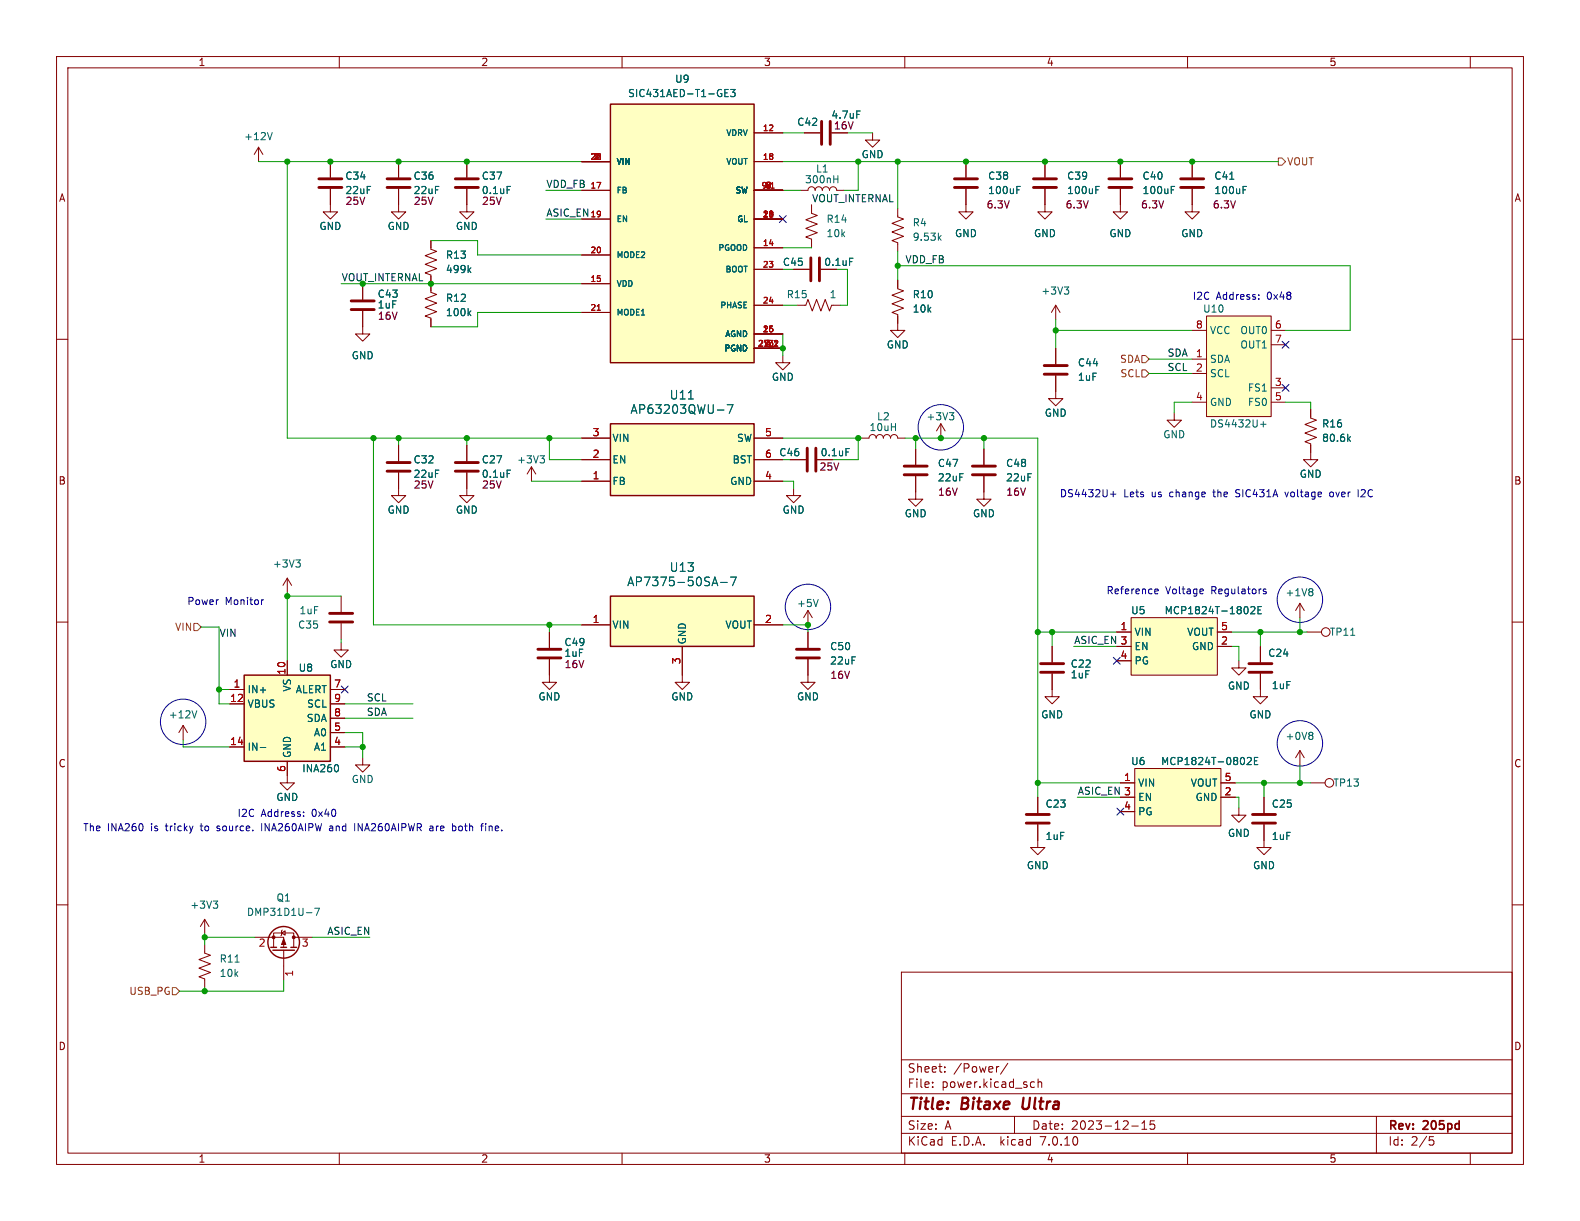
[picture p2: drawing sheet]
<svg xmlns="http://www.w3.org/2000/svg" width="279mm" height="216mm" viewBox="0 0 279 216" stroke-linecap="round" stroke-linejoin="round" font-family="sans-serif">
<g fill="none" stroke="#840000" stroke-width=".18">
<path d="M10 10h259.4v195.9h-259.4zM12 12h255.4v191.9h-255.4zM60 10v2M110 10v2M160 10v2M210 10v2M260 10v2M45.7 26l-.7 1.3M45.7 26v2.6M45.7 26l.8 1.3M58.4 33.4v4.1h1.3l-1.3 1.2-1.3-1.2h1.3M58.4 28.6v2.8"/>
<path d="M70.5 33.4v4.1h1.3l-1.3 1.2-1.3-1.2h1.3M70.5 28.6v2.8M82.5 33.4v4.1h1.3l-1.3 1.2-1.2-1.2h1.2M82.5 28.6v2.8M102.9 33.7h5M102.9 28.6h5M102.9 38.7h5M133.3 33.7h5.1M133.3 28.6h5.1M133.3 38.7h5.1M133.3 23.5h5.1M141.6 33.7h1.3a.64 .64 0 0 1 .6-.7 .64 .64 0 0 1 .6 .7 .64 .64 0 0 1 .7-.7 .64 .64 0 0 1 .6 .7 .64 .64 0 0 1 .6-.7 .64 .64 0 0 1 .7 .7 .64 .64 0 0 1 .6-.7 .64 .64 0 0 1 .7 .7h1.2"/>
<path d="M142.2 23.5h2.8M143.5 36.2v1.5l1 .4-2 .8 2 .7-2 .8 2 .7-2 .8 1 .4v1.5M154.3 23.5v1.3h1.3l-1.3 1.2-1.3-1.2h1.3M158.7 36.8v1.6l1.1 .3-2.1 .8 2.1 .8-2.1 .7 2.1 .8-2.1 .7 1 .4v1.6M170.8 33.4v4.1h1.3l-1.3 1.2-1.3-1.2h1.3M170.8 28.6v2.8M184.8 33.4v4.1h1.3l-1.3 1.2-1.3-1.2h1.3M184.8 28.6v2.8M198.1 33.4v4.1h1.3l-1.3 1.2-1.3-1.2h1.3M198.1 28.6v2.8M210.8 33.4v4.1h1.3l-1.3 1.2-1.3-1.2h1.3M210.8 28.6v2.8"/>
<path d="M10 60h2M64.1 55v4.1h1.3l-1.3 1.2-1.2-1.2h1.2M64.1 50.2v2.8M76.2 42.5v1.6l1 .4-2 .7 2 .8-2 .7 2 .8-2 .8 1 .3v3.1l1 .4-2 .7 2 .8-2 .8 2 .7-2 .8 1 .4v1.5M102.9 45.1h5M102.9 55.2h5M102.9 50.2h5M133.3 47.6h5.1M133.3 54h5.1M133.3 43.8h5.1M133.3 59.1h5.1M140.3 47.6h2.8"/>
<path d="M141 54h1.5l.4-1 .7 2 .8-2 .8 2 .7-2 .8 2 .4-1h1.5M158.7 49.5v1.6l1.1 .3-2.1 .8 2.1 .8-2.1 .7 2.1 .8-2.1 .7 1 .4v2.8h1.3l-1.3 1.3-1.2-1.3h1.2M186.7 54l-.8 1.2M186.7 54v2.5M186.7 54l.8 1.2M210.8 58.4h2.6M213.4 55.9h11.4v17.8h-11.4zM224.8 58.4h2.5M267.4 60h2M70.5 78.7v2.8M82.5 78.7v2.8M102.9 77.5h5"/>
<path d="M133.3 77.5h5.1M133.3 61.6h5.1M138.4 62.9v1.2h1.3l-1.3 1.3-1.2-1.3h1.2M152.4 77.5h1.3a.64 .64 0 0 1 .6-.7 .64 .64 0 0 1 .6 .7 .64 .64 0 0 1 .7-.7 .64 .64 0 0 1 .6 .7 .64 .64 0 0 1 .6-.7 .64 .64 0 0 1 .7 .7 .64 .64 0 0 1 .6-.7 .64 .64 0 0 1 .6 .7h1.3M161.9 79.4v2.8M166.4 74.9l-.8 1.3M166.4 74.9v2.6M166.4 74.9l.7 1.3M174 79.4v2.8M186.7 66.4v4.1h1.3l-1.3 1.3-1.3-1.3h1.3M186.7 61.6v2.8M207.6 73v1.3h1.3l-1.3 1.3-1.2-1.3h1.2"/>
<path d="M210.8 63.5h2.6M210.8 66h2.6M210.8 71.1h2.6M224.8 68.6h2.5M224.8 71.1h2.5M224.8 61h2.5M231.8 72.4v1.5l1 .4-2 .8 2 .7-2 .8 2 .7-2 .8 1 .4v2.8h1.2l-1.2 1.3-1.3-1.3h1.3M70.5 83.6v4h1.3l-1.3 1.3-1.3-1.3h1.3M82.5 83.6v4h1.3l-1.3 1.3-1.2-1.3h1.2M94 82.6l-.8 1.2M94 82.6v2.5M94 82.6l.7 1.2"/>
<path d="M102.9 85.1h5M102.9 81.3h5M133.3 85.1h5.1M133.3 81.3h5.1M139.7 81.3h2.8M140.3 86.4v1.2h1.3l-1.3 1.3-1.2-1.3h1.2M161.9 84.2v4.1h1.3l-1.3 1.2-1.2-1.2h1.2M174 84.2v4.1h1.3l-1.3 1.2-1.3-1.2h1.3M10 110h2M50.8 102.2l-.8 1.3M50.8 102.2v2.6M50.8 116.8v2.6"/>
<path d="M50.8 102.2l.8 1.3M60.3 113.7v1.2h1.3l-1.3 1.3-1.2-1.3h1.2M60.3 105.4v2.8M60.3 110.2v2.8M97.2 116.6v4.1h1.2l-1.2 1.2-1.3-1.2h1.3M97.2 111.8v2.8M102.9 110.5h5M120.6 114.3v6.4h1.3l-1.3 1.2-1.2-1.2h1.2M133.3 110.5h5.1M142.9 116.6v4.1h1.2l-1.2 1.2-1.3-1.2h1.3M142.9 108v2.5M142.9 111.8v2.8"/>
<path d="M142.9 108l-.8 1.2M142.9 108l.7 1.2M186.1 119.1v4.1h-1.3l1.3 1.3 1.2-1.3h-1.2M186.1 114.3v2.8M197.5 111.8h2.5M197.5 114.3h2.5M197.5 116.8h2.5M200 109.2h15.3v10.2h-15.3zM215.3 111.8h2.5M215.3 114.3h2.5M219.1 116.8v1.3h-1.3l1.3 1.3 1.2-1.3h-1.2M222.9 119.1v4.1h-1.3l1.3 1.3 1.3-1.3h-1.3"/>
<path d="M222.9 114.3v2.8M229.9 106.7l-.8 1.3M229.9 106.7v2.5M229.9 106.7l.7 1.3M231.1 111.8h2.6M267.4 110h2M32.4 128.3l-.8 1.2M32.4 128.3v2.5M32.4 128.3l.7 1.2M40.6 121.9h2.6M40.6 124.5h2.6M40.6 132.1h2.6"/>
<path d="M50.8 134.6v3.8h1.3l-1.3 1.3-1.3-1.3h1.3M58.4 121.9h2.6M58.4 124.5h2.6M58.4 132.1h2.6M58.4 129.5h2.6M58.4 127h2.6M64.1 134v1.3h1.3l-1.3 1.2-1.2-1.2h1.2M198.1 138.4h2.6M200.7 135.9h15.2v10.2h-15.2zM215.9 138.4h2.5M229.9 132.7v2.6M229.9 132.7l-.8 1.3"/>
<path d="M229.9 132.7l.7 1.3M231.8 138.4h2.5M10 160h2M183.5 145.8v4.1h-1.3l1.3 1.2 1.3-1.2h-1.3M183.5 141v2.8M198.1 141h2.6M198.1 143.5h2.6M215.9 141h2.5M219.1 142.9v1.2h-1.3l1.3 1.3 1.2-1.3h-1.2M223.5 145.8v4.1h-1.3l1.3 1.2 1.3-1.2h-1.3M223.5 141v2.8M267.4 160h2"/>
<path d="M36.2 167v1.5l1 .4-2 .8 2 .7-2 .8 2 .8-2 .7 1 .4v1.5M36.2 162.6l-.8 1.2M36.2 162.6v2.5M36.2 162.6l.8 1.2M45.1 165.7h5.1v1.8M48.4 167.5v-2.5h3.5v2.5M49.8 165l.6-.4v.8zM49.9 164.5l-.1 .1v.8l-.1 .1M50.2 168v5.4M51.9 165.7h3.3M159.4 171.9h108v32h-108zM159.4 197.4h108"/>
<path d="M159.4 193.4h108M159.4 187.4h108M164.9 192.1v.2M164.9 191.4v.1M167.1 189.4v.2M167.1 188.7v.1M176.6 188.6l-.2 .1M178.2 188l-1.3 1.9M179.4 197.4v3M182.5 191.3l.4 .1M182.9 192.2l-.4 .1M183.6 191.4l.2-.1 .3 .1 .1 .9"/>
<path d="M183.6 190.8v1.5M200.1 199.1h1.2M201.9 199.7h.9M201.9 198.6l.5-.4v1.5M204.1 198.2h-.7v.7l.2-.1h.5l.1 .2-.1 .5-.2 .2-.5-.2M243.4 197.4v6.5M60 203.9v2M110 203.9v2M159.4 200.4h108M160 203.9v2M210 203.9v2M252.9 201.6h.4l.3 .2-.2 .6-.5 .1"/>
<path d="M260 203.9v2"/>
<circle cx="234.4" cy="111.8" r=".76"/>
<circle cx="235.1" cy="138.4" r=".76"/>
</g>
<path d="M181 194.1l-.2 1.6 .3 .4" fill="none" stroke="#840000" stroke-width=".4"/>
<g fill="none" stroke="#840000" stroke-width=".51">
<path d="M56.4 33.1h4.1M56.4 31.6h4.1M68.5 33.1h4M68.5 31.6h4M80.5 33.1h4.1M80.5 31.6h4.1M145.3 21.5v4M146.8 21.5v4M168.8 33.1h4M168.8 31.6h4M182.8 33.1h4M182.8 31.6h4"/>
<path d="M196.1 33.1h4.1M196.1 31.6h4.1M208.8 33.1h4.1M208.8 31.6h4.1M62.1 54.7h4.1M62.1 53.2h4.1M143.4 45.6v4.1M144.9 45.6v4.1M142.7 79.2v4.1M144.3 79.2v4.1M184.7 66.2h4M184.7 64.6h4"/>
<path d="M68.5 83.3h4M68.5 81.8h4M80.5 83.3h4.1M80.5 81.8h4.1M159.9 83.9h4.1M159.9 82.4h4.1M172 83.9h4M172 82.4h4M58.3 108.5h4.1M58.3 110h4.1M95.1 116.3h4.1M95.1 114.8h4.1"/>
<path d="M140.8 116.3h4.1M140.8 114.8h4.1M184 118.9h4.1M184 117.3h4.1M220.9 118.9h4M220.9 117.3h4M181.5 145.5h4M181.5 144h4M221.5 145.5h4.1M221.5 144h4.1"/>
</g>
<g fill="none" stroke="#840000" stroke-width=".25">
<path d="M107.9 18.4h25.4v45.7h-25.4zM107.9 74.9h25.4v12.7h-25.4zM43.2 119.4h15.2v15.2h-15.2zM107.9 105.4h25.4v8.9h-25.4zM47.9 167.5h1M48.3 168h3.8M49.7 167.5h1M51.4 167.5h1.1"/>
<circle cx="50.2" cy="166.6" r="2.79"/>
</g>
<g fill="#840000" stroke="#840000" stroke-width=".18">
<path d="M50.2 166l.3 1h-.7z"/>
<circle cx="48.4" cy="165.7" r=".25"/>
<circle cx="51.9" cy="165.7" r=".25"/>
</g>
<g fill="none" stroke="#006464" stroke-width=".18">
<path d="M128.2 16.4h.4M128.8 15.8h-.6v1.3h.6M129.2 15.8h.8l-.4 .5 .3 .1v.6l-.1 .1-.6-.1M151.5 19.6h.6M48.1 23.4l-.4 1.3M89.7 33h.6M147.4 31.7h.8M148.2 31.1v1.2M179.8 33.6h.4M179.8 33h.6M193.8 33.6h.4M193.8 33h.6"/>
<path d="M207.1 33.6h.4M207.1 33h.6M217.5 31.7h.7M219.8 33.6h.4M219.8 33h.6M82.9 47.7l.4 .5M82.9 55.3l.4 .5M83.3 47.4l-.5 .4M83.3 55l-.5 .5M150.2 45.7h.6M166.1 42l.3 .5M166.4 41.6l-.5 .5"/>
<path d="M188.2 50.7h.8l-.4 .5M188.7 51.2l.3 .3v.3l-.3 .2M121.7 70.5h.9M126.9 72.5h1.1M128.6 71.6h1l-.6 1.5M149.6 79.3h.6M167.9 73h.8l-.5 .5M168.4 73.5l.3 .2v.3l-.3 .2M222.9 75h1M223.4 74.5v1M238.4 77.6l.4 .4M238.8 77.2l-.5 .5"/>
<path d="M52.3 99h.8l-.4 .5M52.9 99.5l.2 .2v.3l-.2 .3M89.7 83.1h.6M95.5 80.6h.8l-.4 .5M96 81.1l.3 .2v.3l-.3 .3M126.4 102l.5 1.6M127.4 103h1.2M129.2 102h1l-.7 1.6M144.7 106l-.4 1.3M221.2 107.4l.5-.1 .2 .3-.8 .9h.8M222.5 107.9h.4M223.1 107.3h-.6v1.2h.6"/>
<path d="M231.9 104.1l.3 .2-.3 .3 .3 .3v.2l-.3 .3M238.9 112.3h.7M34.8 125.7l-.4 1.2M46 132.2h1M59.7 135.3l.2 .4-.2 .6M220.6 134.1l.4-.2 .3 .4-.8 .9h.8M221.8 134.5h.4M222.4 133.9h-.6v1.3h.6M231.9 129.5l.3 .2-.3 .3 .3 .3v.2l-.3 .3M37.7 159.3h.8l-.4 .5M38.3 159.8l.2 .3v.3l-.2 .2M41.6 170.1h.7"/>
<path d="M54.2 161.4h1M55.6 160.6h.9l-.6 1.3"/>
</g>
<g fill="#ffffc2" stroke="#ffffc2" stroke-width=".18">
<path d="M107.9 74.9h25.4v12.7h-25.4z"/>
<path d="M43.2 119.4h15.2v15.2h-15.2z"/>
<path d="M107.9 105.4h25.4v8.9h-25.4z"/>
<path d="M107.9 18.4h25.4v45.7h-25.4z"/>
<path d="M213.4 55.9h11.4v17.8h-11.4z"/>
<path d="M200 109.2h15.3v10.2h-15.3z"/>
<path d="M200.7 135.9h15.2v10.2h-15.2z"/>
</g>
<path d="M136.3 33.3h.6M105.6 54.9h.6M136.9 61.2h.6M137.5 60.3v.3" fill="none" stroke="#a90000" stroke-width=".18"/>
<path d="M226.1 27.9h.6l.6 .7-.6 .6h-.6zM201.9 62.9h.7l.6 .6-.6 .6h-.7zM201.9 65.4h.7l.6 .6-.6 .7h-.7zM34.3 110.2h.6l.7 .7-.7 .6h-.6zM30.5 174.6h.6l.6 .7-.6 .6h-.6z" fill="none" stroke="#725600" stroke-width=".18"/>
<g fill="none" stroke="#0000c2" stroke-width=".18">
<path d="M222.6 52.8v.1M222.6 52.1v.2M196.4 87.4h.9M196.9 86.9v1M218.5 87.8l.2 .1M218.8 86.6l-.3 .2 .3 .4M227.2 87l.3 .9 .3-.9M235.7 87.1l-.3-.1-.3 .2 .2 .6h.4M241.2 86.6l-.5 .1M241.4 87.1l-.8 .8h.8M46.6 106.1l-.3 .1M204.3 104.9h.5"/>
<path d="M204.3 104.2l.3-.1 .2 .4-.6 .1M212.6 104.1l.2 .4-.6 .1M212.7 104.9l-.1 .1M223.4 104.4l.5 .4-.2 .2-.3-.1M223.9 104.2l-.3-.1-.2 .2M38.4 146.8l.1 .1M38.5 146.1l-.1 .1 .1 .3M46.3 145.6v1.3M53.7 144.2v.2M53.7 143.6v.1M58.3 146.1h.5M58.9 146.4h-.5l-.2 .2 .2 .3 .5-.1"/>
<path d="M63.3 146.9v-1.3l.8 1.3M76.1 146.1h.4l.1 .8M76.6 146.8l-.5 .1M76.6 146.4h-.5M80.5 146.1l.1 .2-.1 .5M81.2 146.2v.6M85.9 145.6v.2M85.9 146.1v.8"/>
<circle cx="166.4" cy="75.6" r="4"/>
<circle cx="142.9" cy="107.3" r="4"/>
<circle cx="229.9" cy="106" r="4"/>
<circle cx="32.4" cy="127.6" r="4"/>
<circle cx="229.9" cy="131.4" r="4"/>
</g>
<g fill="none" stroke="#009600" stroke-width=".18">
<path d="M45.7 28.6h57.2M50.8 28.6v48.9h52.1M96.5 38.7h6.4M96.5 33.7h6.4M138.4 28.6h87.7M138.4 23.5h3.8M138.4 33.7h3.2M149.9 23.5h4.4M151.8 28.6v5.1h-2.6M158.7 28.6v8.2M60.3 50.2h42.6M76.2 42.5h8.3v2.6h18.4"/>
<path d="M102.9 55.2h-18.4v2.6h-8.3M138.4 43.8h5.1M138.4 59.1v3.8M138.4 54h2.6M149.9 47.6v6.4h-1.3M158.7 44.5v5M158.7 47h80.1v11.4h-11.5M186.7 58.4h24.1M186.7 56.5v5.1M66 77.5v33h36.9M70.5 77.5v1.2M82.5 77.5v1.2"/>
<path d="M97.2 77.5v3.8h5.7M138.4 77.5h14M151.8 77.5v3.8h-4.5M160 77.5h23.5v63.5M161.9 77.5v1.9M174 77.5v1.9M203.2 63.5h7.6M203.2 66h7.6M210.8 71.1h-3.2v1.9M227.3 71.1h4.5v1.3M94 85.1h8.9M138.4 85.1h1.9v1.3"/>
<path d="M35.6 110.9h3.1v13.6h1.9M50.8 104.8v12M50.8 105.4h9.5M60.3 113v.7M97.2 110.5v1.3M138.4 110.5h4.5v1.3M183.5 111.8h14M186.1 111.8v2.5M189.9 114.3h7.6M217.8 111.8h13.3M217.8 114.3h1.3v2.5M222.9 111.8v2.5"/>
<path d="M229.9 109.2v2.6M32.4 130.8v1.3h8.2M38.7 121.9h1.9M61 124.5h12M61 127h12M61 129.5h3.1v4.5M61 132.1h3.1M183.5 138.4h14.6M218.4 138.4h13.4M223.5 138.4v2.6M229.9 135.3v3.1M190.5 141h7.6"/>
<path d="M218.4 141h.7v1.9M36.2 165.7h8.9M36.2 165.1v1.9M36.2 174.6v.7M50.2 173.4v1.9h-18.5M55.2 165.7h10.2"/>
</g>
<path d="M137.8 38.1l1.2 1.2M139 38.1l-1.2 1.2M226.7 60.4l1.2 1.2M226.7 68l1.2 1.2M227.9 60.4l-1.2 1.2M227.9 68l-1.2 1.2M196.9 116.2l1.2 1.2M198.1 116.2l-1.2 1.2M60.4 121.3l1.2 1.2M61.6 121.3l-1.2 1.2M197.5 142.9l1.2 1.2M198.7 142.9l-1.2 1.2" fill="none" stroke="#000084" stroke-width=".18"/>
<g fill="#009600" stroke="#009600" stroke-width=".18">
<circle cx="50.8" cy="28.6" r=".46"/>
<circle cx="58.4" cy="28.6" r=".46"/>
<circle cx="66" cy="77.5" r=".46"/>
<circle cx="76.2" cy="50.2" r=".46"/>
<circle cx="70.5" cy="28.6" r=".46"/>
<circle cx="97.2" cy="110.5" r=".46"/>
<circle cx="70.5" cy="77.5" r=".46"/>
<circle cx="82.5" cy="28.6" r=".46"/>
<circle cx="97.2" cy="77.5" r=".46"/>
<circle cx="82.5" cy="77.5" r=".46"/>
<circle cx="151.8" cy="77.5" r=".46"/>
<circle cx="138.4" cy="61.6" r=".46"/>
<circle cx="38.7" cy="121.9" r=".46"/>
<circle cx="36.2" cy="165.7" r=".46"/>
<circle cx="36.2" cy="175.3" r=".46"/>
<circle cx="64.1" cy="132.1" r=".46"/>
<circle cx="50.8" cy="105.4" r=".46"/>
<circle cx="142.9" cy="110.5" r=".46"/>
<circle cx="183.5" cy="111.8" r=".46"/>
<circle cx="186.1" cy="111.8" r=".46"/>
<circle cx="151.8" cy="28.6" r=".46"/>
<circle cx="158.7" cy="28.6" r=".46"/>
<circle cx="158.7" cy="47" r=".46"/>
<circle cx="186.7" cy="58.4" r=".46"/>
<circle cx="210.8" cy="28.6" r=".46"/>
<circle cx="229.9" cy="111.8" r=".46"/>
<circle cx="183.5" cy="138.4" r=".46"/>
<circle cx="223.5" cy="138.4" r=".46"/>
<circle cx="229.9" cy="138.4" r=".46"/>
<circle cx="222.9" cy="111.8" r=".46"/>
<circle cx="170.8" cy="28.6" r=".46"/>
<circle cx="184.8" cy="28.6" r=".46"/>
<circle cx="198.1" cy="28.6" r=".46"/>
<circle cx="161.9" cy="77.5" r=".46"/>
<circle cx="166.4" cy="77.5" r=".46"/>
<circle cx="174" cy="77.5" r=".46"/>
</g>
<g font-size="2.8" fill="#840000">
<text x="160.4" y="196.8">Title:</text>
<text x="170.1" y="196.8">Bitaxe</text>
<text x="181.6" y="196.8">Ultra</text>
</g>
<g font-size="2.1" fill="#006464">
<text x="118.3" y="70.8">U11</text>
<text x="111.4" y="73.4">AP63203QWU-7</text>
<text x="118.3" y="101.3">U13</text>
<text x="110.8" y="103.9">AP7375-50SA-7</text>
</g>
<g font-size="2.1" fill="#840000">
<text x="160.4" y="189.9">Sheet:</text>
<text x="168.6" y="189.9">/Power/</text>
<text x="160.4" y="192.6">File:</text>
<text x="166.5" y="192.6">power.kicad_sch</text>
<text x="160.4" y="202.8">KiCad</text>
<text x="160.4" y="200">Size:</text>
<text x="167.1" y="200">A</text>
<text x="168.1" y="202.8">E.D.A.</text>
<text x="177" y="202.8">kicad</text>
<text x="182.4" y="200">Date:</text>
<text x="184.2" y="202.8">7.0.10</text>
<text x="189.4" y="200">2023-12-15</text>
<text x="245.4" y="200.2">Rev:</text>
<text x="245.4" y="202.8">Id:</text>
<text x="249.5" y="202.8">2/5</text>
<text x="251.8" y="200.2">205pd</text>
</g>
<g font-size="1.8" fill="#840000">
<text x="35" y="11.9">1</text>
<text x="85" y="11.9">2</text>
<text x="135" y="11.9">3</text>
<text x="185" y="11.9">4</text>
<text x="235" y="11.9">5</text>
<text x="147.4" y="23.1">16V</text>
<text x="10.3" y="35.9">A</text>
<text x="267.7" y="35.9">A</text>
<text x="145.7" y="47.2">0.1uF</text>
<text x="145" y="80.9">0.1uF</text>
<text x="10.3" y="85.9">B</text>
<text x="267.7" y="85.9">B</text>
<text x="10.3" y="135.9">C</text>
<text x="267.7" y="135.9">C</text>
<text x="10.3" y="185.9">D</text>
<text x="267.7" y="185.9">D</text>
<text x="35" y="205.8">1</text>
<text x="85" y="205.8">2</text>
<text x="135" y="205.8">3</text>
<text x="185" y="205.8">4</text>
<text x="235" y="205.8">5</text>
</g>
<g font-size="1.8" fill="#006464">
<text x="111" y="17.4">SIC431AED-T1-GE3</text>
<text x="119.3" y="14.8">U9</text>
<text x="140.9" y="22.5">C42</text>
<text x="146.9" y="21.2">4.7uF</text>
<text x="43.1" y="25">+12V</text>
<text x="152.3" y="28.2">GND</text>
<text x="61" y="32">C34</text>
<text x="61" y="34.5">22uF</text>
<text x="73" y="32">C36</text>
<text x="73" y="34.5">22uF</text>
<text x="85.1" y="32">C37</text>
<text x="85.1" y="34.5">0.1uF</text>
<text x="142.3" y="32.6">300nH</text>
<text x="144.2" y="30.7">L1</text>
<text x="174.6" y="34.5">100uF</text>
<text x="174.6" y="32">C38</text>
<text x="188.6" y="34.5">100uF</text>
<text x="188.6" y="32">C39</text>
<text x="201.9" y="34.5">100uF</text>
<text x="201.9" y="32">C40</text>
<text x="214.6" y="34.5">100uF</text>
<text x="214.6" y="32">C41</text>
<text x="56.4" y="40.9">GND</text>
<text x="68.4" y="40.9">GND</text>
<text x="80.5" y="40.9">GND</text>
<text x="146.1" y="39.6">R14</text>
<text x="161.3" y="40.2">R4</text>
<text x="78.7" y="45.9">R13</text>
<text x="138.3" y="47.2">C45</text>
<text x="146.1" y="42.1">10k</text>
<text x="161.3" y="42.8">9.53k</text>
<text x="168.8" y="42.1">GND</text>
<text x="182.7" y="42.1">GND</text>
<text x="196.1" y="42.1">GND</text>
<text x="208.8" y="42.1">GND</text>
<text x="66.7" y="52.8">C43</text>
<text x="78.7" y="48.5">499k</text>
<text x="78.7" y="53.6">R12</text>
<text x="139" y="52.9">R15</text>
<text x="146.6" y="52.9">1</text>
<text x="161.3" y="52.9">R10</text>
<text x="184" y="52.3">+3V3</text>
<text x="78.7" y="56.1">100k</text>
<text x="161.3" y="55.5">10k</text>
<text x="212.7" y="55.5">U10</text>
<text x="213.9" y="59.3">VCC</text>
<text x="219.2" y="59.3">OUT0</text>
<text x="62.1" y="63.7">GND</text>
<text x="156.7" y="61.8">GND</text>
<text x="190.5" y="65">C44</text>
<text x="213.9" y="64.4">SDA</text>
<text x="219.2" y="61.8">OUT1</text>
<text x="136.4" y="67.5">GND</text>
<text x="190.5" y="67.5">1uF</text>
<text x="213.9" y="66.9">SCL</text>
<text x="213.9" y="72">GND</text>
<text x="220.6" y="69.4">FS1</text>
<text x="220.6" y="72">FS0</text>
<text x="153.7" y="76.4">10uH</text>
<text x="155" y="74.5">L2</text>
<text x="163.7" y="74.5">+3V3</text>
<text x="184.7" y="73.9">GND</text>
<text x="205.6" y="77.7">GND</text>
<text x="213.9" y="75.8">DS4432U+</text>
<text x="233.7" y="75.8">R16</text>
<text x="73" y="82.1">C32</text>
<text x="85.1" y="82.1">C27</text>
<text x="91.3" y="82.1">+3V3</text>
<text x="108.2" y="82.1">EN</text>
<text x="108.2" y="78.3">VIN</text>
<text x="129.4" y="82.1">BST</text>
<text x="130.2" y="78.3">SW</text>
<text x="137.7" y="80.9">C46</text>
<text x="165.7" y="82.8">C47</text>
<text x="177.8" y="82.8">C48</text>
<text x="233.7" y="78.3">80.6k</text>
<text x="73" y="84.7">22uF</text>
<text x="85.1" y="84.7">0.1uF</text>
<text x="108.2" y="86">FB</text>
<text x="129" y="86">GND</text>
<text x="165.7" y="85.3">22uF</text>
<text x="177.8" y="85.3">22uF</text>
<text x="229.7" y="84.7">GND</text>
<text x="68.4" y="91">GND</text>
<text x="80.5" y="91">GND</text>
<text x="138.3" y="91">GND</text>
<text x="159.9" y="91.7">GND</text>
<text x="172" y="91.7">GND</text>
<text x="48.2" y="100.6">+3V3</text>
<text x="140.8" y="107.5">+5V</text>
<text x="227.2" y="105.6">+1V8</text>
<text x="52.6" y="111.4">C35</text>
<text x="52.9" y="108.8">1uF</text>
<text x="108.2" y="111.4">VIN</text>
<text x="128.2" y="111.4">VOUT</text>
<text x="199.9" y="108.8">U5</text>
<text x="200.5" y="112.6">VIN</text>
<text x="205.9" y="108.8">MCP1824T-1802E</text>
<text x="209.8" y="112.6">VOUT</text>
<text x="235.1" y="112.6">TP11</text>
<text x="52.7" y="119">U8</text>
<text x="58.3" y="118.3">GND</text>
<text x="99.7" y="114.4">C49</text>
<text x="121.5" y="114" transform="rotate(-90 121.5 114)">GND</text>
<text x="146.7" y="115.2">C50</text>
<text x="146.7" y="117.7">22uF</text>
<text x="189.2" y="118.2">C22</text>
<text x="200.5" y="115.2">EN</text>
<text x="200.5" y="117.7">PG</text>
<text x="210.7" y="115.2">GND</text>
<text x="224.2" y="116.3">C24</text>
<text x="43.7" y="122.8">IN+</text>
<text x="43.7" y="125.3">VBUS</text>
<text x="51.7" y="122.4" transform="rotate(-90 51.7 122.4)">VS</text>
<text x="52.2" y="122.8">ALERT</text>
<text x="54.2" y="125.3">SCL</text>
<text x="95.1" y="124.1">GND</text>
<text x="118.6" y="124.1">GND</text>
<text x="140.8" y="124.1">GND</text>
<text x="189.2" y="120.2">1uF</text>
<text x="217" y="122.1">GND</text>
<text x="224.8" y="122.1">1uF</text>
<text x="29.7" y="127.2">+12V</text>
<text x="54.1" y="127.9">SDA</text>
<text x="55.4" y="130.4">A0</text>
<text x="184" y="127.2">GND</text>
<text x="220.8" y="127.2">GND</text>
<text x="227.2" y="131">+0V8</text>
<text x="43.7" y="132.9">IN-</text>
<text x="51.7" y="134.1" transform="rotate(-90 51.7 134.1)">GND</text>
<text x="53.3" y="136.8">INA260</text>
<text x="55.4" y="132.9">A1</text>
<text x="199.9" y="135.5">U6</text>
<text x="205.2" y="135.5">MCP1824T-0802E</text>
<text x="48.8" y="141.8">GND</text>
<text x="62.1" y="138.7">GND</text>
<text x="184.8" y="143">C23</text>
<text x="201.2" y="139.3">VIN</text>
<text x="201.2" y="141.8">EN</text>
<text x="210.5" y="139.3">VOUT</text>
<text x="211.3" y="141.8">GND</text>
<text x="224.8" y="143">C25</text>
<text x="235.7" y="139.3">TP13</text>
<text x="184.8" y="148.7">1uF</text>
<text x="201.2" y="144.4">PG</text>
<text x="217" y="148.2">GND</text>
<text x="224.8" y="148.7">1uF</text>
<text x="181.5" y="153.9">GND</text>
<text x="221.5" y="153.9">GND</text>
<text x="33.6" y="160.9">+3V3</text>
<text x="48.8" y="159.6">Q1</text>
<text x="43.6" y="162.2">DMP31D1U-7</text>
<text x="38.7" y="172.9">10k</text>
<text x="38.7" y="170.4">R11</text>
</g>
<g font-size="1.8" fill="#725600">
<text x="227.5" y="29.4">VOUT</text>
<text x="198" y="64.4">SDA</text>
<text x="198" y="66.9">SCL</text>
<text x="30.9" y="111.7">VIN</text>
<text x="22.8" y="176.1">USB_PG</text>
</g>
<g font-size="1.8" fill="#0f0f0f">
<text x="96.5" y="33.3">VDD_FB</text>
<text x="143.5" y="35.8">VOUT_INTERNAL</text>
<text x="96.5" y="38.4">ASIC_EN</text>
<text x="160" y="46.6">VDD_FB</text>
<text x="206.4" y="63.2">SDA</text>
<text x="206.4" y="65.7">SCL</text>
<text x="38.7" y="112.7">VIN</text>
<text x="189.9" y="114">ASIC_EN 3</text>
<text x="64.8" y="124.1">SCL</text>
<text x="64.8" y="126.7">SDA</text>
<text x="190.5" y="140.6">ASIC_EN 3</text>
<text x="57.8" y="165.4">ASIC_EN</text>
</g>
<g font-size="1.8" fill="#840084">
<text x="61" y="36.4">25V</text>
<text x="73.1" y="36.4">25V</text>
<text x="85.1" y="36.4">25V</text>
<text x="174.4" y="37.1">6.3V</text>
<text x="188.3" y="37.1">6.3V</text>
<text x="201.7" y="37.1">6.3V</text>
<text x="214.4" y="37.1">6.3V</text>
<text x="66.7" y="54.7">1uF</text>
<text x="66.7" y="56.7">16V</text>
<text x="144.8" y="83.4">25V</text>
<text x="73.1" y="86.6">25V</text>
<text x="85.1" y="86.6">25V</text>
<text x="165.8" y="87.9">16V</text>
<text x="177.8" y="87.9">16V</text>
<text x="99.7" y="116.3">1uF</text>
<text x="99.7" y="118.3">16V</text>
<text x="146.7" y="120.2">16V</text>
</g>
<text font-size="1.8" fill="#009600" x="60.3" y="49.8">VOUT_INTERNAL</text>
<g font-size="1.8" fill="#0000c2">
<text x="210.8" y="53.1">I2C</text>
<text x="215.1" y="53.1">Address:</text>
<text x="224.2" y="53.1">0x48</text>
<text x="187.3" y="88">DS4432U+</text>
<text x="198.7" y="88">Lets</text>
<text x="203.8" y="88">us</text>
<text x="207.1" y="88">change</text>
<text x="215" y="88">the</text>
<text x="219.2" y="88">SIC431A</text>
<text x="228.2" y="88">voltage</text>
<text x="236.2" y="88">over</text>
<text x="241.4" y="88">I2C</text>
<text x="33" y="107.1">Power</text>
<text x="39.8" y="107.1">Monitor</text>
<text x="195.6" y="105.2">Reference</text>
<text x="206.1" y="105.2">Voltage</text>
<text x="214.3" y="105.2">Regulators</text>
<text x="14.6" y="147.1">The</text>
<text x="19" y="147.1">INA260</text>
<text x="26.8" y="147.1">is</text>
<text x="29.6" y="147.1">tricky</text>
<text x="36" y="147.1">to</text>
<text x="39" y="147.1">source.</text>
<text x="41.9" y="144.5">I2C</text>
<text x="46.2" y="144.5">Address:</text>
<text x="47.1" y="147.1">INA260AIPW</text>
<text x="55.3" y="144.5">0x40</text>
<text x="59.3" y="147.1">and</text>
<text x="63.9" y="147.1">INA260AIPWR</text>
<text x="77.5" y="147.1">are</text>
<text x="81.6" y="147.1">both</text>
<text x="87" y="147.1">fine.</text>
</g>
<g font-size="1.8" fill="#a90000">
<text x="211.4" y="58.2">8</text>
<text x="225.4" y="58.2">6</text>
<text x="211.4" y="63.2">1</text>
<text x="211.4" y="65.8">2</text>
<text x="225.4" y="60.7">7</text>
<text x="211.4" y="70.9">4</text>
<text x="225.4" y="68.3">3</text>
<text x="225.4" y="70.9">5</text>
<text x="104.7" y="77.2">3</text>
<text x="135.2" y="77.2">5</text>
<text x="104.7" y="81">2</text>
<text x="135.2" y="81">6</text>
<text x="104.7" y="84.8">1</text>
<text x="135.2" y="84.8">4</text>
<text x="104.7" y="110.2">1</text>
<text x="135.2" y="110.2">2</text>
<text x="198" y="111.5">1</text>
<text x="215.8" y="111.5">5</text>
<text x="50.5" y="119.4" transform="rotate(-90 50.5 119.4)">10</text>
<text x="120.4" y="117.5" transform="rotate(-90 120.4 117.5)">3</text>
<text x="198" y="116.6">4</text>
<text x="198" y="114">3</text>
<text x="215.8" y="114">2</text>
<text x="40.6" y="124.2">12</text>
<text x="41.2" y="121.7">1</text>
<text x="59" y="121.7">7</text>
<text x="59" y="124.2">9</text>
<text x="40.6" y="131.8">14</text>
<text x="59" y="131.8">4</text>
<text x="59" y="129.3">5</text>
<text x="59" y="126.7">8</text>
<text x="50.5" y="136.6" transform="rotate(-90 50.5 136.6)">6</text>
<text x="198.7" y="138.2">1</text>
<text x="198.7" y="143.3">4</text>
<text x="198.7" y="140.7">3</text>
<text x="216.5" y="140.7">2</text>
<text x="216.5" y="138.2">5</text>
<text x="45.6" y="167.7">2</text>
<text x="53.3" y="167.7">3</text>
<text x="52.1" y="172.8" transform="rotate(-90 52.1 172.8)">1</text>
</g>
<g font-size="1.4" fill="#a90000">
<text x="134.8" y="23.2">12</text>
<text x="104.3" y="28.3">22</text>
<text x="104.8" y="28.3">1</text>
<text x="104.8" y="28.3">2</text>
<text x="134.8" y="28.3">18</text>
<text x="104.3" y="33.4">17</text>
<text x="134.6" y="33.4">9.1</text>
<text x="135.3" y="33.4">7</text>
<text x="104.3" y="38.5">19</text>
<text x="134.8" y="38.5">10</text>
<text x="135.6" y="38.5">1</text>
<text x="104.3" y="44.8">20</text>
<text x="134.8" y="43.6">14</text>
<text x="134.8" y="47.4">23</text>
<text x="104.3" y="49.9">15</text>
<text x="134.8" y="53.7">24</text>
<text x="104.3" y="55">21</text>
<text x="134.8" y="58.8">16</text>
<text x="133.9" y="61.3">27_1</text>
<text x="134.8" y="61.3">132</text>
<text x="135.3" y="61.3">4</text>
</g>
<g font-size="1.4" fill="#006464">
<text x="109" y="29.3">VIN</text>
<text x="128.3" y="24.2">VDRV</text>
<text x="128.3" y="29.3">VOUT</text>
<text x="109" y="34.4">FB</text>
<text x="130" y="34.4">SW</text>
<text x="109" y="39.5">EN</text>
<text x="130.2" y="39.5">GL</text>
<text x="109" y="45.8">MODE2</text>
<text x="126.9" y="44.6">PGOOD</text>
<text x="109" y="50.9">VDD</text>
<text x="128.2" y="48.4">BOOT</text>
<text x="109" y="56">MODE1</text>
<text x="127.2" y="54.7">PHASE</text>
<text x="128.1" y="59.8">AGND</text>
<text x="128" y="62.3">PGND</text>
</g>
</svg>
